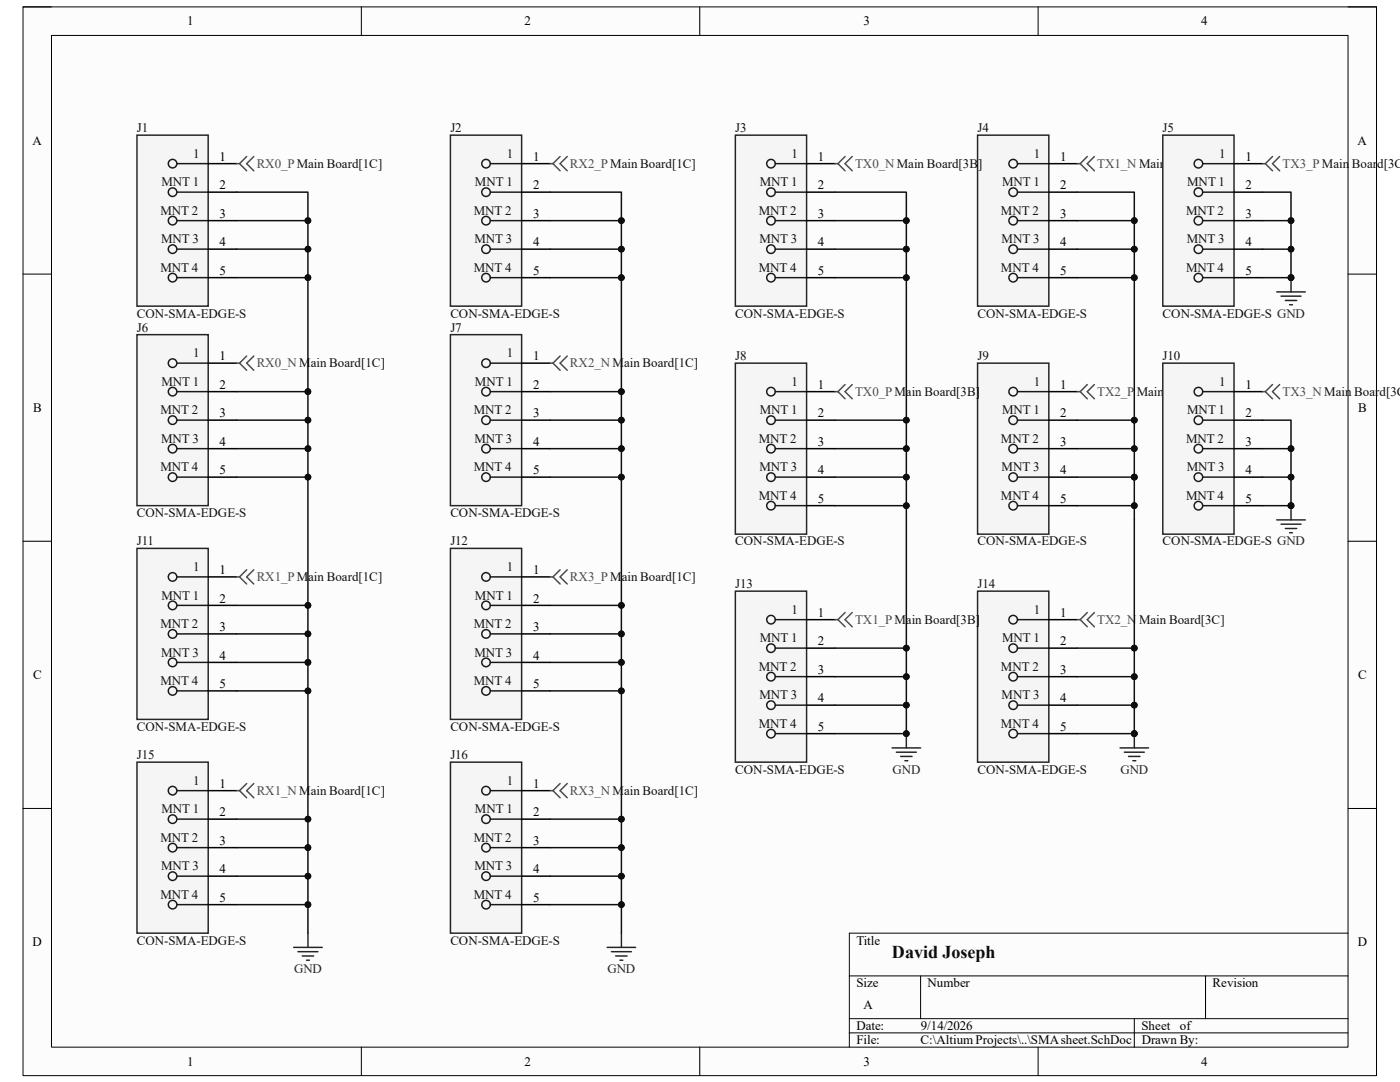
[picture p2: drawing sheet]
<svg xmlns="http://www.w3.org/2000/svg" width="279mm" height="216mm" viewBox="0 0 279 216" stroke-linecap="round" stroke-linejoin="round" font-family="sans-serif">
<path d="M4.6 1.4h270.1v213.2h-270.1z" fill-rule="evenodd" fill="#fcfcfc"/>
<path d="M4.6 1.4h270.1v213.2h-270.1z" fill="none" stroke="#000" stroke-width=".2"/>
<path d="M10.3 7.1h258.7v201.8h-258.7z" fill-rule="evenodd" fill="#fcfcfc"/>
<g fill="none" stroke="#000" stroke-width=".2">
<path d="M4.6 1.4h5.7M10.3 7.1h258.7v201.8h-258.7zM72.1 1.4v5.7M139.6 1.4v5.7M207.2 1.4v5.7M269 1.4h5.7v5.7M4.6 54.7h5.7M269 54.7h5.7M4.6 108h5.7M269 108h5.7M4.6 161.3h5.7M269 161.3h5.7"/>
<path d="M169.5 194.7h99.5M183.7 194.7v8.6M240.6 194.7v8.6M269 186.2h-99.5v22.7M72.1 208.9v5.7M139.6 208.9v5.7M169.5 203.3h99.5M169.5 206.1h99.5M207.2 208.9v5.7M226.4 203.3v5.6M274.7 208.9v5.7"/>
</g>
<path d="M27.3 27h14.2v34.1h-14.2z" fill-rule="evenodd" fill="#f5f5f5"/>
<path d="M27.3 27h14.2v34.1h-14.2z" fill="none" stroke="#262626" stroke-width=".3"/>
<g fill="none" stroke="#1c1c1c" stroke-width=".3">
<path d="M35.3 32.7h6.2M35.3 38.3h6.2M35.3 44h6.2M35.3 49.7h6.2M35.3 55.4h6.2"/>
<circle cx="34.4" cy="32.7" r=".85"/>
<circle cx="34.4" cy="38.3" r=".85"/>
<circle cx="34.4" cy="55.4" r=".85"/>
<circle cx="34.4" cy="44" r=".85"/>
<circle cx="34.4" cy="49.7" r=".85"/>
</g>
<path d="M41.5 32.7h5.7M41.5 38.3h5.7M41.5 44h5.7M41.5 49.7h5.7M41.5 55.4h5.7" fill="none" stroke="#000" stroke-width=".3"/>
<path d="M27.3 66.8h14.3v34.1h-14.3z" fill-rule="evenodd" fill="#f5f5f5"/>
<path d="M27.3 66.8h14.3v34.1h-14.3z" fill="none" stroke="#262626" stroke-width=".3"/>
<g fill="none" stroke="#1c1c1c" stroke-width=".3">
<path d="M35.3 72.5h6.2M35.3 78.1h6.2M35.3 83.8h6.2M35.3 89.5h6.3M35.3 95.2h6.3"/>
<circle cx="34.4" cy="78.1" r=".85"/>
<circle cx="34.4" cy="72.5" r=".85"/>
<circle cx="34.4" cy="83.8" r=".85"/>
<circle cx="34.4" cy="89.5" r=".85"/>
<circle cx="34.4" cy="95.2" r=".85"/>
</g>
<path d="M41.5 72.5h5.7M41.5 78.1h5.7M41.5 83.8h5.7M41.6 89.5h5.6M41.6 95.2h5.6" fill="none" stroke="#000" stroke-width=".3"/>
<path d="M27.3 109.4h14.3v34.1h-14.3z" fill-rule="evenodd" fill="#f5f5f5"/>
<path d="M27.3 109.4h14.3v34.1h-14.3z" fill="none" stroke="#262626" stroke-width=".3"/>
<g fill="none" stroke="#1c1c1c" stroke-width=".3">
<path d="M35.3 115.1h6.3M35.3 120.8h6.3M35.3 126.5h6.3M35.3 132.2h6.3M35.3 137.9h6.3"/>
<circle cx="34.4" cy="115.1" r=".85"/>
<circle cx="34.4" cy="137.9" r=".85"/>
<circle cx="34.4" cy="126.5" r=".85"/>
<circle cx="34.4" cy="120.8" r=".85"/>
<circle cx="34.4" cy="132.2" r=".85"/>
</g>
<path d="M41.6 115.1h5.6M41.6 120.8h5.6M41.6 126.5h5.6M41.6 132.2h5.6M41.6 137.9h5.6" fill="none" stroke="#000" stroke-width=".3"/>
<path d="M27.3 152.1h14.3v34.1h-14.3z" fill-rule="evenodd" fill="#f5f5f5"/>
<path d="M27.3 152.1h14.3v34.1h-14.3z" fill="none" stroke="#262626" stroke-width=".3"/>
<g fill="none" stroke="#1c1c1c" stroke-width=".3">
<path d="M35.3 157.8h6.3M35.3 163.4h6.3M35.3 169.1h6.3M35.3 174.8h6.3M35.3 180.5h6.3"/>
<circle cx="34.4" cy="157.8" r=".85"/>
<circle cx="34.4" cy="169.1" r=".85"/>
<circle cx="34.4" cy="163.5" r=".85"/>
<circle cx="34.4" cy="174.8" r=".85"/>
<circle cx="34.4" cy="180.5" r=".85"/>
</g>
<path d="M41.6 157.8h5.6M41.6 163.4h5.6M41.6 169.1h5.6M41.6 174.8h5.6M41.6 180.5h5.6" fill="none" stroke="#000" stroke-width=".3"/>
<path d="M89.9 27h14.2v34.1h-14.2z" fill-rule="evenodd" fill="#f5f5f5"/>
<path d="M89.9 27h14.2v34.1h-14.2z" fill="none" stroke="#262626" stroke-width=".3"/>
<g fill="none" stroke="#1c1c1c" stroke-width=".3">
<path d="M97.8 32.7h6.3M97.8 38.3h6.3M97.8 44h6.3M97.8 49.7h6.3M97.8 55.4h6.3"/>
<circle cx="97" cy="38.3" r=".85"/>
<circle cx="97" cy="32.7" r=".85"/>
<circle cx="97" cy="44" r=".85"/>
<circle cx="97" cy="55.4" r=".85"/>
<circle cx="97" cy="49.7" r=".85"/>
</g>
<path d="M104.1 32.7h5.7M104.1 38.3h5.7M104.1 44h5.7M104.1 49.7h5.7M104.1 55.4h5.7" fill="none" stroke="#000" stroke-width=".3"/>
<path d="M89.9 66.8h14.2v34.1h-14.2z" fill-rule="evenodd" fill="#f5f5f5"/>
<path d="M89.9 66.8h14.2v34.1h-14.2z" fill="none" stroke="#262626" stroke-width=".3"/>
<g fill="none" stroke="#1c1c1c" stroke-width=".3">
<path d="M97.8 72.5h6.3M97.8 78.1h6.3M97.8 83.8h6.3M97.8 89.5h6.3M97.8 95.2h6.3"/>
<circle cx="97" cy="78.1" r=".85"/>
<circle cx="97" cy="72.5" r=".85"/>
<circle cx="97" cy="89.5" r=".85"/>
<circle cx="97" cy="83.8" r=".85"/>
<circle cx="97" cy="95.2" r=".85"/>
</g>
<path d="M104.1 72.5h5.7M104.1 78.1h5.7M104.1 83.8h5.7M104.1 89.5h5.7M104.1 95.2h5.7" fill="none" stroke="#000" stroke-width=".3"/>
<path d="M89.9 109.4h14.2v34.1h-14.2z" fill-rule="evenodd" fill="#f5f5f5"/>
<path d="M89.9 109.4h14.2v34.1h-14.2z" fill="none" stroke="#262626" stroke-width=".3"/>
<g fill="none" stroke="#1c1c1c" stroke-width=".3">
<path d="M97.8 115.1h6.3M97.8 120.8h6.3M97.8 126.5h6.3M97.8 132.2h6.3M97.8 137.9h6.3"/>
<circle cx="97" cy="115.1" r=".85"/>
<circle cx="97" cy="120.8" r=".85"/>
<circle cx="97" cy="137.9" r=".85"/>
<circle cx="97" cy="126.5" r=".85"/>
<circle cx="97" cy="132.2" r=".85"/>
</g>
<path d="M104.1 115.1h5.7M104.1 120.8h5.7M104.1 126.5h5.7M104.1 132.2h5.7M104.1 137.9h5.7" fill="none" stroke="#000" stroke-width=".3"/>
<path d="M89.9 152.1h14.2v34.1h-14.2z" fill-rule="evenodd" fill="#f5f5f5"/>
<path d="M89.9 152.1h14.2v34.1h-14.2z" fill="none" stroke="#262626" stroke-width=".3"/>
<g fill="none" stroke="#1c1c1c" stroke-width=".3">
<path d="M97.8 157.8h6.3M97.8 163.4h6.3M97.8 169.1h6.3M97.9 174.8h6.2M97.9 180.5h6.2"/>
<circle cx="97" cy="157.8" r=".85"/>
<circle cx="97" cy="163.5" r=".85"/>
<circle cx="97" cy="169.1" r=".85"/>
<circle cx="97" cy="174.8" r=".85"/>
<circle cx="97" cy="180.5" r=".85"/>
</g>
<path d="M104.1 157.8h5.7M104.1 163.4h5.7M104.1 169.1h5.7M104.1 174.8h5.7M104.1 180.5h5.7" fill="none" stroke="#000" stroke-width=".3"/>
<path d="M146.8 27h14.2v34.1h-14.2z" fill-rule="evenodd" fill="#f5f5f5"/>
<path d="M146.8 27h14.2v34.1h-14.2z" fill="none" stroke="#262626" stroke-width=".3"/>
<g fill="none" stroke="#1c1c1c" stroke-width=".3">
<path d="M154.7 32.7h6.3M154.7 38.3h6.3M154.7 44h6.3M154.7 49.7h6.3M154.7 55.4h6.3"/>
<circle cx="153.9" cy="32.7" r=".85"/>
<circle cx="153.9" cy="38.3" r=".85"/>
<circle cx="153.9" cy="55.4" r=".85"/>
<circle cx="153.9" cy="44" r=".85"/>
<circle cx="153.9" cy="49.7" r=".85"/>
</g>
<path d="M161 32.7h5.7M161 38.3h5.7M161 44h5.7M161 49.7h5.7M161 55.4h5.7" fill="none" stroke="#000" stroke-width=".3"/>
<path d="M195.1 27h14.2v34.1h-14.2z" fill-rule="evenodd" fill="#f5f5f5"/>
<path d="M195.1 27h14.2v34.1h-14.2z" fill="none" stroke="#262626" stroke-width=".3"/>
<g fill="none" stroke="#1c1c1c" stroke-width=".3">
<path d="M203.1 32.7h6.2M203.1 38.3h6.2M203.1 44h6.2M203.1 49.7h6.2M203.1 55.4h6.2"/>
<circle cx="202.2" cy="38.3" r=".85"/>
<circle cx="202.2" cy="32.7" r=".85"/>
<circle cx="202.2" cy="44" r=".85"/>
<circle cx="202.2" cy="49.7" r=".85"/>
<circle cx="202.2" cy="55.4" r=".85"/>
</g>
<path d="M209.3 32.7h5.7M209.3 38.3h5.7M209.3 44h5.7M209.3 49.7h5.7M209.3 55.4h5.7" fill="none" stroke="#000" stroke-width=".3"/>
<path d="M146.8 72.5h14.2v34.1h-14.2z" fill-rule="evenodd" fill="#f5f5f5"/>
<path d="M146.8 72.5h14.2v34.1h-14.2z" fill="none" stroke="#262626" stroke-width=".3"/>
<g fill="none" stroke="#1c1c1c" stroke-width=".3">
<path d="M154.7 78.1h6.3M154.7 83.8h6.3M154.7 89.5h6.3M154.7 95.2h6.3M154.7 100.9h6.3"/>
<circle cx="153.9" cy="78.1" r=".85"/>
<circle cx="153.9" cy="83.8" r=".85"/>
<circle cx="153.9" cy="95.2" r=".85"/>
<circle cx="153.9" cy="89.5" r=".85"/>
<circle cx="153.9" cy="100.9" r=".85"/>
</g>
<path d="M161 78.1h5.7M161 83.8h5.7M161 89.5h5.7M161 95.2h5.7M161 100.9h5.7" fill="none" stroke="#000" stroke-width=".3"/>
<path d="M195.1 72.5h14.2v34.1h-14.2z" fill-rule="evenodd" fill="#f5f5f5"/>
<path d="M195.1 72.5h14.2v34.1h-14.2z" fill="none" stroke="#262626" stroke-width=".3"/>
<g fill="none" stroke="#1c1c1c" stroke-width=".3">
<path d="M203.1 78.1h6.2M203.1 83.8h6.2M203.1 89.5h6.2M203.1 95.2h6.2M203.1 100.9h6.2"/>
<circle cx="202.2" cy="78.1" r=".85"/>
<circle cx="202.2" cy="83.8" r=".85"/>
<circle cx="202.2" cy="89.5" r=".85"/>
<circle cx="202.2" cy="95.2" r=".85"/>
<circle cx="202.2" cy="100.9" r=".85"/>
</g>
<path d="M209.3 78.1h5.7M209.3 83.8h5.7M209.3 89.5h5.7M209.3 95.2h5.7M209.3 100.9h5.7" fill="none" stroke="#000" stroke-width=".3"/>
<path d="M146.8 118h14.2v34.1h-14.2z" fill-rule="evenodd" fill="#f5f5f5"/>
<path d="M146.8 118h14.2v34.1h-14.2z" fill="none" stroke="#262626" stroke-width=".3"/>
<g fill="none" stroke="#1c1c1c" stroke-width=".3">
<path d="M154.7 123.6h6.3M154.7 129.3h6.3M154.7 135h6.3M154.7 140.7h6.3M154.7 146.4h6.3"/>
<circle cx="153.9" cy="123.6" r=".85"/>
<circle cx="153.9" cy="135" r=".85"/>
<circle cx="153.9" cy="129.3" r=".85"/>
<circle cx="153.9" cy="140.7" r=".85"/>
<circle cx="153.9" cy="146.4" r=".85"/>
</g>
<path d="M161 123.6h5.7M161 129.3h5.7M161 135h5.7M161 140.7h5.7M161 146.4h5.7" fill="none" stroke="#000" stroke-width=".3"/>
<path d="M195.1 118h14.2v34.1h-14.2z" fill-rule="evenodd" fill="#f5f5f5"/>
<path d="M195.1 118h14.2v34.1h-14.2zM178 149.2h5.7M178.9 150.1h4M179.7 150.9h2.3M180.6 151.8h.6M180.9 146.4v2.8M58.6 189h5.7M59.5 189.9h3.9M60.3 190.8h2.3M61.2 191.6h.5M61.5 186.2v2.8" fill="none" stroke="#262626" stroke-width=".3"/>
<g fill="none" stroke="#1c1c1c" stroke-width=".3">
<path d="M203.1 123.6h6.2M203.1 129.3h6.2M203.1 135h6.2M203.1 140.7h6.2M203.1 146.4h6.2"/>
<circle cx="202.2" cy="123.6" r=".85"/>
<circle cx="202.2" cy="135" r=".85"/>
<circle cx="202.2" cy="129.3" r=".85"/>
<circle cx="202.2" cy="146.4" r=".85"/>
<circle cx="202.2" cy="140.7" r=".85"/>
</g>
<path d="M209.3 123.6h5.7M209.3 129.3h5.7M209.3 135h5.7M209.3 140.7h5.7M209.3 146.4h5.7" fill="none" stroke="#000" stroke-width=".3"/>
<g fill="none" stroke="#4c4c4c" stroke-width=".3">
<path d="M47.2 32.7h.6M47.8 32.7l1.4 1.4M49.2 31.2l-1.4 1.5M50.6 31.2l-1.4 1.5 1.4 1.4M109.8 32.7h.6M110.4 32.7l1.4 1.4M111.8 31.2l-1.4 1.5M113.2 31.2l-1.4 1.5 1.4 1.4M166.7 32.7h.5M167.2 32.7l1.5 1.4M168.7 31.2l-1.5 1.5M170.1 31.2l-1.4 1.5 1.4 1.4"/>
<path d="M215 32.7h.6M215.6 32.7l1.4 1.4M217 31.2l-1.4 1.5M218.4 31.2l-1.4 1.5 1.4 1.4M47.2 72.5h.6M47.8 72.5l1.4 1.4M49.2 71l-1.4 1.5M50.6 71l-1.4 1.5 1.4 1.4M109.8 72.5h.6M110.4 72.5l1.4 1.4M111.8 71l-1.4 1.5M113.2 71l-1.4 1.5 1.4 1.4"/>
<path d="M166.7 78.1h.5M167.2 78.1l1.5 1.5M168.7 76.7l-1.5 1.4M170.1 76.7l-1.4 1.4 1.4 1.5M215 78.1h.6M215.6 78.1l1.4 1.5M217 76.7l-1.4 1.4M218.4 76.7l-1.4 1.4 1.4 1.5M47.2 115.1h.6M47.8 115.1l1.4 1.4M49.2 113.7l-1.4 1.4M50.6 113.7l-1.4 1.4 1.4 1.4"/>
<path d="M109.8 115.1h.6M110.4 115.1l1.4 1.4M111.8 113.7l-1.4 1.4M113.2 113.7l-1.4 1.4 1.4 1.4M166.7 123.6h.5M167.2 123.6l1.5 1.5M168.7 122.2l-1.5 1.4M170.1 122.2l-1.4 1.4 1.4 1.5M215 123.6h.6M215.6 123.6l1.4 1.5M217 122.2l-1.4 1.4M218.4 122.2l-1.4 1.4 1.4 1.5"/>
<path d="M47.2 157.8h.6M47.8 157.8l1.4 1.4M49.2 156.3l-1.4 1.5M50.6 156.3l-1.4 1.5 1.4 1.4M109.8 157.8h.6M110.4 157.8l1.4 1.4M111.8 156.3l-1.4 1.5M113.2 156.3l-1.4 1.5 1.4 1.4"/>
</g>
<circle cx="180.9" cy="146.4" r=".57" fill="#0e0e0e"/>
<circle cx="180.9" cy="146.4" r=".57" fill="none" stroke="#0e0e0e" stroke-width=".2"/>
<path d="M121.2 189h5.7M122 189.9h4M122.9 190.8h2.2M123.7 191.6h.6M124 186.2v2.8" fill="none" stroke="#262626" stroke-width=".3"/>
<path d="M47.2 163.4h14.3v5.7h-14.3" fill="none" stroke="#0e0e0e" stroke-width=".3"/>
<circle cx="61.5" cy="163.4" r=".57" fill="#0e0e0e"/>
<circle cx="61.5" cy="163.4" r=".57" fill="none" stroke="#0e0e0e" stroke-width=".2"/>
<circle cx="61.5" cy="169.1" r=".57" fill="#0e0e0e"/>
<circle cx="61.5" cy="169.1" r=".57" fill="none" stroke="#0e0e0e" stroke-width=".2"/>
<path d="M61.5 169.1v5.7h-14.3" fill="none" stroke="#0e0e0e" stroke-width=".3"/>
<circle cx="61.5" cy="169.1" r=".57" fill="#0e0e0e"/>
<circle cx="61.5" cy="169.1" r=".57" fill="none" stroke="#0e0e0e" stroke-width=".2"/>
<circle cx="61.5" cy="174.8" r=".57" fill="#0e0e0e"/>
<circle cx="61.5" cy="174.8" r=".57" fill="none" stroke="#0e0e0e" stroke-width=".2"/>
<path d="M61.5 174.8v5.7h-14.3" fill="none" stroke="#0e0e0e" stroke-width=".3"/>
<circle cx="61.5" cy="180.5" r=".57" fill="#0e0e0e"/>
<circle cx="61.5" cy="180.5" r=".57" fill="none" stroke="#0e0e0e" stroke-width=".2"/>
<circle cx="61.5" cy="174.8" r=".57" fill="#0e0e0e"/>
<circle cx="61.5" cy="174.8" r=".57" fill="none" stroke="#0e0e0e" stroke-width=".2"/>
<path d="M61.5 180.5v5.7" fill="none" stroke="#0e0e0e" stroke-width=".3"/>
<circle cx="61.5" cy="180.5" r=".57" fill="#0e0e0e"/>
<circle cx="61.5" cy="180.5" r=".57" fill="none" stroke="#0e0e0e" stroke-width=".2"/>
<path d="M47.2 137.9h14.3v25.5" fill="none" stroke="#0e0e0e" stroke-width=".3"/>
<circle cx="61.5" cy="137.9" r=".57" fill="#0e0e0e"/>
<circle cx="61.5" cy="137.9" r=".57" fill="none" stroke="#0e0e0e" stroke-width=".2"/>
<circle cx="61.5" cy="163.4" r=".57" fill="#0e0e0e"/>
<circle cx="61.5" cy="163.4" r=".57" fill="none" stroke="#0e0e0e" stroke-width=".2"/>
<path d="M47.2 132.2h14.3v5.7" fill="none" stroke="#0e0e0e" stroke-width=".3"/>
<circle cx="61.5" cy="137.9" r=".57" fill="#0e0e0e"/>
<circle cx="61.5" cy="137.9" r=".57" fill="none" stroke="#0e0e0e" stroke-width=".2"/>
<circle cx="61.5" cy="132.2" r=".57" fill="#0e0e0e"/>
<circle cx="61.5" cy="132.2" r=".57" fill="none" stroke="#0e0e0e" stroke-width=".2"/>
<path d="M47.2 126.5h14.3" fill="none" stroke="#0e0e0e" stroke-width=".3"/>
<circle cx="61.5" cy="126.5" r=".57" fill="#0e0e0e"/>
<circle cx="61.5" cy="126.5" r=".57" fill="none" stroke="#0e0e0e" stroke-width=".2"/>
<path d="M47.2 120.8h14.3v11.4" fill="none" stroke="#0e0e0e" stroke-width=".3"/>
<circle cx="61.5" cy="120.8" r=".57" fill="#0e0e0e"/>
<circle cx="61.5" cy="120.8" r=".57" fill="none" stroke="#0e0e0e" stroke-width=".2"/>
<circle cx="61.5" cy="126.5" r=".57" fill="#0e0e0e"/>
<circle cx="61.5" cy="126.5" r=".57" fill="none" stroke="#0e0e0e" stroke-width=".2"/>
<circle cx="61.5" cy="132.2" r=".57" fill="#0e0e0e"/>
<circle cx="61.5" cy="132.2" r=".57" fill="none" stroke="#0e0e0e" stroke-width=".2"/>
<path d="M47.2 95.2h14.3" fill="none" stroke="#0e0e0e" stroke-width=".3"/>
<circle cx="61.5" cy="95.2" r=".57" fill="#0e0e0e"/>
<circle cx="61.5" cy="95.2" r=".57" fill="none" stroke="#0e0e0e" stroke-width=".2"/>
<path d="M47.2 89.5h14.3v31.3" fill="none" stroke="#0e0e0e" stroke-width=".3"/>
<circle cx="61.5" cy="120.8" r=".57" fill="#0e0e0e"/>
<circle cx="61.5" cy="120.8" r=".57" fill="none" stroke="#0e0e0e" stroke-width=".2"/>
<circle cx="61.5" cy="95.2" r=".57" fill="#0e0e0e"/>
<circle cx="61.5" cy="95.2" r=".57" fill="none" stroke="#0e0e0e" stroke-width=".2"/>
<circle cx="61.5" cy="89.5" r=".57" fill="#0e0e0e"/>
<circle cx="61.5" cy="89.5" r=".57" fill="none" stroke="#0e0e0e" stroke-width=".2"/>
<path d="M47.2 83.8h14.3v5.7" fill="none" stroke="#0e0e0e" stroke-width=".3"/>
<circle cx="61.4" cy="83.8" r=".57" fill="#0e0e0e"/>
<circle cx="61.4" cy="83.8" r=".57" fill="none" stroke="#0e0e0e" stroke-width=".2"/>
<circle cx="61.5" cy="89.5" r=".57" fill="#0e0e0e"/>
<circle cx="61.5" cy="89.5" r=".57" fill="none" stroke="#0e0e0e" stroke-width=".2"/>
<path d="M47.2 78.1h14.3v5.7" fill="none" stroke="#0e0e0e" stroke-width=".3"/>
<circle cx="61.4" cy="78.1" r=".57" fill="#0e0e0e"/>
<circle cx="61.4" cy="78.1" r=".57" fill="none" stroke="#0e0e0e" stroke-width=".2"/>
<circle cx="61.4" cy="83.8" r=".57" fill="#0e0e0e"/>
<circle cx="61.4" cy="83.8" r=".57" fill="none" stroke="#0e0e0e" stroke-width=".2"/>
<path d="M47.2 55.4h14.3v22.7" fill="none" stroke="#0e0e0e" stroke-width=".3"/>
<circle cx="61.4" cy="55.4" r=".57" fill="#0e0e0e"/>
<circle cx="61.4" cy="55.4" r=".57" fill="none" stroke="#0e0e0e" stroke-width=".2"/>
<circle cx="61.4" cy="78.1" r=".57" fill="#0e0e0e"/>
<circle cx="61.4" cy="78.1" r=".57" fill="none" stroke="#0e0e0e" stroke-width=".2"/>
<path d="M47.2 49.7h14.3v5.7" fill="none" stroke="#0e0e0e" stroke-width=".3"/>
<circle cx="61.4" cy="49.7" r=".57" fill="#0e0e0e"/>
<circle cx="61.4" cy="49.7" r=".57" fill="none" stroke="#0e0e0e" stroke-width=".2"/>
<circle cx="61.4" cy="55.4" r=".57" fill="#0e0e0e"/>
<circle cx="61.4" cy="55.4" r=".57" fill="none" stroke="#0e0e0e" stroke-width=".2"/>
<path d="M47.2 44h14.3v5.7" fill="none" stroke="#0e0e0e" stroke-width=".3"/>
<circle cx="61.4" cy="49.7" r=".57" fill="#0e0e0e"/>
<circle cx="61.4" cy="49.7" r=".57" fill="none" stroke="#0e0e0e" stroke-width=".2"/>
<circle cx="61.4" cy="44" r=".57" fill="#0e0e0e"/>
<circle cx="61.4" cy="44" r=".57" fill="none" stroke="#0e0e0e" stroke-width=".2"/>
<path d="M47.2 38.3h14.3v5.7" fill="none" stroke="#0e0e0e" stroke-width=".3"/>
<circle cx="61.4" cy="44" r=".57" fill="#0e0e0e"/>
<circle cx="61.4" cy="44" r=".57" fill="none" stroke="#0e0e0e" stroke-width=".2"/>
<path d="M109.8 132.2h14.2v5.7" fill="none" stroke="#0e0e0e" stroke-width=".3"/>
<circle cx="124" cy="132.2" r=".57" fill="#0e0e0e"/>
<circle cx="124" cy="132.2" r=".57" fill="none" stroke="#0e0e0e" stroke-width=".2"/>
<circle cx="124" cy="137.9" r=".57" fill="#0e0e0e"/>
<circle cx="124" cy="137.9" r=".57" fill="none" stroke="#0e0e0e" stroke-width=".2"/>
<path d="M109.8 126.5h14.2v5.7" fill="none" stroke="#0e0e0e" stroke-width=".3"/>
<circle cx="124" cy="126.5" r=".57" fill="#0e0e0e"/>
<circle cx="124" cy="126.5" r=".57" fill="none" stroke="#0e0e0e" stroke-width=".2"/>
<circle cx="124" cy="132.2" r=".57" fill="#0e0e0e"/>
<circle cx="124" cy="132.2" r=".57" fill="none" stroke="#0e0e0e" stroke-width=".2"/>
<path d="M109.8 120.8h14.2v5.7" fill="none" stroke="#0e0e0e" stroke-width=".3"/>
<circle cx="124" cy="120.8" r=".57" fill="#0e0e0e"/>
<circle cx="124" cy="120.8" r=".57" fill="none" stroke="#0e0e0e" stroke-width=".2"/>
<circle cx="124" cy="126.5" r=".57" fill="#0e0e0e"/>
<circle cx="124" cy="126.5" r=".57" fill="none" stroke="#0e0e0e" stroke-width=".2"/>
<path d="M109.8 95.2h14.2v25.6" fill="none" stroke="#0e0e0e" stroke-width=".3"/>
<circle cx="124" cy="95.2" r=".57" fill="#0e0e0e"/>
<circle cx="124" cy="95.2" r=".57" fill="none" stroke="#0e0e0e" stroke-width=".2"/>
<circle cx="124" cy="120.8" r=".57" fill="#0e0e0e"/>
<circle cx="124" cy="120.8" r=".57" fill="none" stroke="#0e0e0e" stroke-width=".2"/>
<path d="M109.8 89.5h14.2v5.7" fill="none" stroke="#0e0e0e" stroke-width=".3"/>
<circle cx="124" cy="89.5" r=".57" fill="#0e0e0e"/>
<circle cx="124" cy="89.5" r=".57" fill="none" stroke="#0e0e0e" stroke-width=".2"/>
<circle cx="124" cy="95.2" r=".57" fill="#0e0e0e"/>
<circle cx="124" cy="95.2" r=".57" fill="none" stroke="#0e0e0e" stroke-width=".2"/>
<path d="M109.8 83.8h14.2v5.7" fill="none" stroke="#0e0e0e" stroke-width=".3"/>
<circle cx="124" cy="89.5" r=".57" fill="#0e0e0e"/>
<circle cx="124" cy="89.5" r=".57" fill="none" stroke="#0e0e0e" stroke-width=".2"/>
<circle cx="124" cy="83.8" r=".57" fill="#0e0e0e"/>
<circle cx="124" cy="83.8" r=".57" fill="none" stroke="#0e0e0e" stroke-width=".2"/>
<path d="M109.8 78.1h14.2v5.7" fill="none" stroke="#0e0e0e" stroke-width=".3"/>
<circle cx="124" cy="83.8" r=".57" fill="#0e0e0e"/>
<circle cx="124" cy="83.8" r=".57" fill="none" stroke="#0e0e0e" stroke-width=".2"/>
<circle cx="124" cy="78.1" r=".57" fill="#0e0e0e"/>
<circle cx="124" cy="78.1" r=".57" fill="none" stroke="#0e0e0e" stroke-width=".2"/>
<path d="M109.8 55.4h14.2v22.7" fill="none" stroke="#0e0e0e" stroke-width=".3"/>
<circle cx="124" cy="55.4" r=".57" fill="#0e0e0e"/>
<circle cx="124" cy="55.4" r=".57" fill="none" stroke="#0e0e0e" stroke-width=".2"/>
<circle cx="124" cy="78.1" r=".57" fill="#0e0e0e"/>
<circle cx="124" cy="78.1" r=".57" fill="none" stroke="#0e0e0e" stroke-width=".2"/>
<path d="M109.8 49.7h14.2v5.7" fill="none" stroke="#0e0e0e" stroke-width=".3"/>
<circle cx="124" cy="55.4" r=".57" fill="#0e0e0e"/>
<circle cx="124" cy="55.4" r=".57" fill="none" stroke="#0e0e0e" stroke-width=".2"/>
<circle cx="124" cy="49.7" r=".57" fill="#0e0e0e"/>
<circle cx="124" cy="49.7" r=".57" fill="none" stroke="#0e0e0e" stroke-width=".2"/>
<path d="M109.8 44h14.2v5.7" fill="none" stroke="#0e0e0e" stroke-width=".3"/>
<circle cx="124" cy="49.7" r=".57" fill="#0e0e0e"/>
<circle cx="124" cy="49.7" r=".57" fill="none" stroke="#0e0e0e" stroke-width=".2"/>
<circle cx="124" cy="44" r=".57" fill="#0e0e0e"/>
<circle cx="124" cy="44" r=".57" fill="none" stroke="#0e0e0e" stroke-width=".2"/>
<path d="M109.8 38.3h14.2v5.7" fill="none" stroke="#0e0e0e" stroke-width=".3"/>
<circle cx="124" cy="44" r=".57" fill="#0e0e0e"/>
<circle cx="124" cy="44" r=".57" fill="none" stroke="#0e0e0e" stroke-width=".2"/>
<path d="M166.7 38.3h14.2v108.1h-14.2" fill="none" stroke="#0e0e0e" stroke-width=".3"/>
<circle cx="180.9" cy="146.4" r=".57" fill="#0e0e0e"/>
<circle cx="180.9" cy="146.4" r=".57" fill="none" stroke="#0e0e0e" stroke-width=".2"/>
<circle cx="180.9" cy="140.7" r=".57" fill="#0e0e0e"/>
<circle cx="180.9" cy="140.7" r=".57" fill="none" stroke="#0e0e0e" stroke-width=".2"/>
<circle cx="180.9" cy="135" r=".57" fill="#0e0e0e"/>
<circle cx="180.9" cy="135" r=".57" fill="none" stroke="#0e0e0e" stroke-width=".2"/>
<circle cx="180.9" cy="129.3" r=".57" fill="#0e0e0e"/>
<circle cx="180.9" cy="129.3" r=".57" fill="none" stroke="#0e0e0e" stroke-width=".2"/>
<circle cx="180.9" cy="100.9" r=".57" fill="#0e0e0e"/>
<circle cx="180.9" cy="100.9" r=".57" fill="none" stroke="#0e0e0e" stroke-width=".2"/>
<circle cx="180.9" cy="95.2" r=".57" fill="#0e0e0e"/>
<circle cx="180.9" cy="95.2" r=".57" fill="none" stroke="#0e0e0e" stroke-width=".2"/>
<circle cx="180.9" cy="89.5" r=".57" fill="#0e0e0e"/>
<circle cx="180.9" cy="89.5" r=".57" fill="none" stroke="#0e0e0e" stroke-width=".2"/>
<circle cx="180.9" cy="83.8" r=".57" fill="#0e0e0e"/>
<circle cx="180.9" cy="83.8" r=".57" fill="none" stroke="#0e0e0e" stroke-width=".2"/>
<circle cx="180.9" cy="55.4" r=".57" fill="#0e0e0e"/>
<circle cx="180.9" cy="55.4" r=".57" fill="none" stroke="#0e0e0e" stroke-width=".2"/>
<circle cx="180.9" cy="49.7" r=".57" fill="#0e0e0e"/>
<circle cx="180.9" cy="49.7" r=".57" fill="none" stroke="#0e0e0e" stroke-width=".2"/>
<circle cx="180.9" cy="44" r=".57" fill="#0e0e0e"/>
<circle cx="180.9" cy="44" r=".57" fill="none" stroke="#0e0e0e" stroke-width=".2"/>
<path d="M166.7 44h14.2" fill="none" stroke="#0e0e0e" stroke-width=".3"/>
<circle cx="180.9" cy="44" r=".57" fill="#0e0e0e"/>
<circle cx="180.9" cy="44" r=".57" fill="none" stroke="#0e0e0e" stroke-width=".2"/>
<path d="M166.7 49.7h14.2" fill="none" stroke="#0e0e0e" stroke-width=".3"/>
<circle cx="180.9" cy="49.7" r=".57" fill="#0e0e0e"/>
<circle cx="180.9" cy="49.7" r=".57" fill="none" stroke="#0e0e0e" stroke-width=".2"/>
<path d="M166.7 55.4h14.2" fill="none" stroke="#0e0e0e" stroke-width=".3"/>
<circle cx="180.9" cy="55.4" r=".57" fill="#0e0e0e"/>
<circle cx="180.9" cy="55.4" r=".57" fill="none" stroke="#0e0e0e" stroke-width=".2"/>
<path d="M166.7 83.8h14.2" fill="none" stroke="#0e0e0e" stroke-width=".3"/>
<circle cx="180.9" cy="83.8" r=".57" fill="#0e0e0e"/>
<circle cx="180.9" cy="83.8" r=".57" fill="none" stroke="#0e0e0e" stroke-width=".2"/>
<path d="M166.7 89.5h14.2" fill="none" stroke="#0e0e0e" stroke-width=".3"/>
<circle cx="180.9" cy="89.5" r=".57" fill="#0e0e0e"/>
<circle cx="180.9" cy="89.5" r=".57" fill="none" stroke="#0e0e0e" stroke-width=".2"/>
<path d="M166.7 95.2h14.2" fill="none" stroke="#0e0e0e" stroke-width=".3"/>
<circle cx="180.9" cy="95.2" r=".57" fill="#0e0e0e"/>
<circle cx="180.9" cy="95.2" r=".57" fill="none" stroke="#0e0e0e" stroke-width=".2"/>
<path d="M166.7 100.9h14.2" fill="none" stroke="#0e0e0e" stroke-width=".3"/>
<circle cx="180.9" cy="100.9" r=".57" fill="#0e0e0e"/>
<circle cx="180.9" cy="100.9" r=".57" fill="none" stroke="#0e0e0e" stroke-width=".2"/>
<path d="M166.7 129.3h14.2" fill="none" stroke="#0e0e0e" stroke-width=".3"/>
<circle cx="180.9" cy="129.3" r=".57" fill="#0e0e0e"/>
<circle cx="180.9" cy="129.3" r=".57" fill="none" stroke="#0e0e0e" stroke-width=".2"/>
<path d="M166.7 135h14.2" fill="none" stroke="#0e0e0e" stroke-width=".3"/>
<circle cx="180.9" cy="135" r=".57" fill="#0e0e0e"/>
<circle cx="180.9" cy="135" r=".57" fill="none" stroke="#0e0e0e" stroke-width=".2"/>
<path d="M166.7 140.7h14.2" fill="none" stroke="#0e0e0e" stroke-width=".3"/>
<circle cx="180.9" cy="140.7" r=".57" fill="#0e0e0e"/>
<circle cx="180.9" cy="140.7" r=".57" fill="none" stroke="#0e0e0e" stroke-width=".2"/>
<path d="M109.8 180.5h14.2" fill="none" stroke="#0e0e0e" stroke-width=".3"/>
<circle cx="124" cy="180.5" r=".57" fill="#0e0e0e"/>
<circle cx="124" cy="180.5" r=".57" fill="none" stroke="#0e0e0e" stroke-width=".2"/>
<path d="M109.8 174.8h14.2" fill="none" stroke="#0e0e0e" stroke-width=".3"/>
<circle cx="124" cy="174.8" r=".57" fill="#0e0e0e"/>
<circle cx="124" cy="174.8" r=".57" fill="none" stroke="#0e0e0e" stroke-width=".2"/>
<path d="M109.8 169.1h14.2" fill="none" stroke="#0e0e0e" stroke-width=".3"/>
<circle cx="124" cy="169.1" r=".57" fill="#0e0e0e"/>
<circle cx="124" cy="169.1" r=".57" fill="none" stroke="#0e0e0e" stroke-width=".2"/>
<path d="M109.8 163.4h14.2" fill="none" stroke="#0e0e0e" stroke-width=".3"/>
<circle cx="124" cy="163.4" r=".57" fill="#0e0e0e"/>
<circle cx="124" cy="163.4" r=".57" fill="none" stroke="#0e0e0e" stroke-width=".2"/>
<path d="M109.8 137.9h14.2v48.3" fill="none" stroke="#0e0e0e" stroke-width=".3"/>
<circle cx="124" cy="137.9" r=".57" fill="#0e0e0e"/>
<circle cx="124" cy="137.9" r=".57" fill="none" stroke="#0e0e0e" stroke-width=".2"/>
<circle cx="124" cy="163.4" r=".57" fill="#0e0e0e"/>
<circle cx="124" cy="163.4" r=".57" fill="none" stroke="#0e0e0e" stroke-width=".2"/>
<circle cx="124" cy="169.1" r=".57" fill="#0e0e0e"/>
<circle cx="124" cy="169.1" r=".57" fill="none" stroke="#0e0e0e" stroke-width=".2"/>
<circle cx="124" cy="174.8" r=".57" fill="#0e0e0e"/>
<circle cx="124" cy="174.8" r=".57" fill="none" stroke="#0e0e0e" stroke-width=".2"/>
<circle cx="124" cy="180.5" r=".57" fill="#0e0e0e"/>
<circle cx="124" cy="180.5" r=".57" fill="none" stroke="#0e0e0e" stroke-width=".2"/>
<path d="M232.1 27h14.2v34.1h-14.2z" fill-rule="evenodd" fill="#f5f5f5"/>
<path d="M232.1 27h14.2v34.1h-14.2z" fill="none" stroke="#262626" stroke-width=".3"/>
<g fill="none" stroke="#1c1c1c" stroke-width=".3">
<path d="M240 32.7h6.3M240 38.3h6.3M240 44h6.3M240 49.7h6.3M240 55.4h6.3"/>
<circle cx="239.2" cy="38.3" r=".85"/>
<circle cx="239.2" cy="32.7" r=".85"/>
<circle cx="239.2" cy="49.7" r=".85"/>
<circle cx="239.2" cy="44" r=".85"/>
<circle cx="239.2" cy="55.4" r=".85"/>
</g>
<path d="M246.3 32.7h5.7M246.3 38.3h5.7M246.3 44h5.7M246.3 49.7h5.7M246.3 55.4h5.7" fill="none" stroke="#000" stroke-width=".3"/>
<path d="M232.1 72.5h14.2v34.1h-14.2z" fill-rule="evenodd" fill="#f5f5f5"/>
<path d="M254.8 58.3h5.7M255.7 59.1h3.9M256.5 60h2.3M257.7 55.4v2.9M232.1 72.5h14.2v34.1h-14.2zM257.4 60.8h.5" fill="none" stroke="#262626" stroke-width=".3"/>
<g fill="none" stroke="#1c1c1c" stroke-width=".3">
<path d="M240 78.1h6.3M240 83.8h6.3M240 89.5h6.3M240 95.2h6.3M240 100.9h6.3"/>
<circle cx="239.2" cy="78.1" r=".85"/>
<circle cx="239.2" cy="95.2" r=".85"/>
<circle cx="239.2" cy="83.8" r=".85"/>
<circle cx="239.2" cy="89.5" r=".85"/>
<circle cx="239.2" cy="100.9" r=".85"/>
</g>
<path d="M246.3 78.1h5.7M246.3 83.8h5.7M246.3 89.5h5.7M246.3 95.2h5.7M246.3 100.9h5.7" fill="none" stroke="#000" stroke-width=".3"/>
<path d="M252 32.7h.5M252.5 32.7l1.5 1.4M254 31.2l-1.5 1.5M255.4 31.2l-1.4 1.5 1.4 1.4M252 78.1h.5M252.5 78.1l1.5 1.5M254 76.7l-1.5 1.4M255.4 76.7l-1.4 1.4 1.4 1.5" fill="none" stroke="#4c4c4c" stroke-width=".3"/>
<circle cx="257.6" cy="55.4" r=".57" fill="#0e0e0e"/>
<circle cx="257.6" cy="55.4" r=".57" fill="none" stroke="#0e0e0e" stroke-width=".2"/>
<path d="M254.8 103.7h5.7M255.7 104.6h3.9M256.5 105.5h2.3M257.4 106.3h.5M257.7 100.9v2.8" fill="none" stroke="#262626" stroke-width=".3"/>
<circle cx="257.6" cy="100.9" r=".57" fill="#0e0e0e"/>
<circle cx="257.6" cy="100.9" r=".57" fill="none" stroke="#0e0e0e" stroke-width=".2"/>
<path d="M252 38.3h5.7v17.1" fill="none" stroke="#0e0e0e" stroke-width=".3"/>
<circle cx="257.6" cy="44" r=".57" fill="#0e0e0e"/>
<circle cx="257.6" cy="44" r=".57" fill="none" stroke="#0e0e0e" stroke-width=".2"/>
<circle cx="257.6" cy="49.7" r=".57" fill="#0e0e0e"/>
<circle cx="257.6" cy="49.7" r=".57" fill="none" stroke="#0e0e0e" stroke-width=".2"/>
<circle cx="257.6" cy="55.4" r=".57" fill="#0e0e0e"/>
<circle cx="257.6" cy="55.4" r=".57" fill="none" stroke="#0e0e0e" stroke-width=".2"/>
<path d="M252 44h5.7" fill="none" stroke="#0e0e0e" stroke-width=".3"/>
<circle cx="257.6" cy="44" r=".57" fill="#0e0e0e"/>
<circle cx="257.6" cy="44" r=".57" fill="none" stroke="#0e0e0e" stroke-width=".2"/>
<path d="M252 49.7h5.7" fill="none" stroke="#0e0e0e" stroke-width=".3"/>
<circle cx="257.6" cy="49.7" r=".57" fill="#0e0e0e"/>
<circle cx="257.6" cy="49.7" r=".57" fill="none" stroke="#0e0e0e" stroke-width=".2"/>
<path d="M252 55.4h5.7" fill="none" stroke="#0e0e0e" stroke-width=".3"/>
<circle cx="257.6" cy="55.4" r=".57" fill="#0e0e0e"/>
<circle cx="257.6" cy="55.4" r=".57" fill="none" stroke="#0e0e0e" stroke-width=".2"/>
<path d="M252 83.8h5.7v17.1" fill="none" stroke="#0e0e0e" stroke-width=".3"/>
<circle cx="257.6" cy="89.5" r=".57" fill="#0e0e0e"/>
<circle cx="257.6" cy="89.5" r=".57" fill="none" stroke="#0e0e0e" stroke-width=".2"/>
<circle cx="257.6" cy="95.2" r=".57" fill="#0e0e0e"/>
<circle cx="257.6" cy="95.2" r=".57" fill="none" stroke="#0e0e0e" stroke-width=".2"/>
<circle cx="257.6" cy="100.9" r=".57" fill="#0e0e0e"/>
<circle cx="257.6" cy="100.9" r=".57" fill="none" stroke="#0e0e0e" stroke-width=".2"/>
<path d="M252 100.9h5.7" fill="none" stroke="#0e0e0e" stroke-width=".3"/>
<circle cx="257.6" cy="100.9" r=".57" fill="#0e0e0e"/>
<circle cx="257.6" cy="100.9" r=".57" fill="none" stroke="#0e0e0e" stroke-width=".2"/>
<path d="M252 95.2h5.7" fill="none" stroke="#0e0e0e" stroke-width=".3"/>
<circle cx="257.6" cy="95.2" r=".57" fill="#0e0e0e"/>
<circle cx="257.6" cy="95.2" r=".57" fill="none" stroke="#0e0e0e" stroke-width=".2"/>
<path d="M252 89.5h5.7" fill="none" stroke="#0e0e0e" stroke-width=".3"/>
<circle cx="257.6" cy="89.5" r=".57" fill="#0e0e0e"/>
<circle cx="257.6" cy="89.5" r=".57" fill="none" stroke="#0e0e0e" stroke-width=".2"/>
<path d="M223.5 149.2h5.7M224.4 150.1h4M225.2 150.9h2.3M226.1 151.8h.6M226.4 146.4v2.8" fill="none" stroke="#262626" stroke-width=".3"/>
<circle cx="226.4" cy="146.4" r=".57" fill="#0e0e0e"/>
<circle cx="226.4" cy="146.4" r=".57" fill="none" stroke="#0e0e0e" stroke-width=".2"/>
<path d="M215 146.4h11.4" fill="none" stroke="#0e0e0e" stroke-width=".3"/>
<circle cx="226.4" cy="146.4" r=".57" fill="#0e0e0e"/>
<circle cx="226.4" cy="146.4" r=".57" fill="none" stroke="#0e0e0e" stroke-width=".2"/>
<path d="M215 44h11.4" fill="none" stroke="#0e0e0e" stroke-width=".3"/>
<circle cx="226.4" cy="44" r=".57" fill="#0e0e0e"/>
<circle cx="226.4" cy="44" r=".57" fill="none" stroke="#0e0e0e" stroke-width=".2"/>
<path d="M215 49.7h11.4" fill="none" stroke="#0e0e0e" stroke-width=".3"/>
<circle cx="226.4" cy="49.7" r=".57" fill="#0e0e0e"/>
<circle cx="226.4" cy="49.7" r=".57" fill="none" stroke="#0e0e0e" stroke-width=".2"/>
<path d="M215 55.4h11.4" fill="none" stroke="#0e0e0e" stroke-width=".3"/>
<circle cx="226.4" cy="55.4" r=".57" fill="#0e0e0e"/>
<circle cx="226.4" cy="55.4" r=".57" fill="none" stroke="#0e0e0e" stroke-width=".2"/>
<path d="M215 83.8h11.4" fill="none" stroke="#0e0e0e" stroke-width=".3"/>
<circle cx="226.4" cy="83.8" r=".57" fill="#0e0e0e"/>
<circle cx="226.4" cy="83.8" r=".57" fill="none" stroke="#0e0e0e" stroke-width=".2"/>
<path d="M215 89.5h11.4" fill="none" stroke="#0e0e0e" stroke-width=".3"/>
<circle cx="226.4" cy="89.5" r=".57" fill="#0e0e0e"/>
<circle cx="226.4" cy="89.5" r=".57" fill="none" stroke="#0e0e0e" stroke-width=".2"/>
<path d="M215 95.2h11.4" fill="none" stroke="#0e0e0e" stroke-width=".3"/>
<circle cx="226.4" cy="95.2" r=".57" fill="#0e0e0e"/>
<circle cx="226.4" cy="95.2" r=".57" fill="none" stroke="#0e0e0e" stroke-width=".2"/>
<path d="M215 38.3h11.4v56.9" fill="none" stroke="#0e0e0e" stroke-width=".3"/>
<circle cx="226.4" cy="95.2" r=".57" fill="#0e0e0e"/>
<circle cx="226.4" cy="95.2" r=".57" fill="none" stroke="#0e0e0e" stroke-width=".2"/>
<circle cx="226.4" cy="89.5" r=".57" fill="#0e0e0e"/>
<circle cx="226.4" cy="89.5" r=".57" fill="none" stroke="#0e0e0e" stroke-width=".2"/>
<circle cx="226.4" cy="83.8" r=".57" fill="#0e0e0e"/>
<circle cx="226.4" cy="83.8" r=".57" fill="none" stroke="#0e0e0e" stroke-width=".2"/>
<circle cx="226.4" cy="55.4" r=".57" fill="#0e0e0e"/>
<circle cx="226.4" cy="55.4" r=".57" fill="none" stroke="#0e0e0e" stroke-width=".2"/>
<circle cx="226.4" cy="49.7" r=".57" fill="#0e0e0e"/>
<circle cx="226.4" cy="49.7" r=".57" fill="none" stroke="#0e0e0e" stroke-width=".2"/>
<circle cx="226.4" cy="44" r=".57" fill="#0e0e0e"/>
<circle cx="226.4" cy="44" r=".57" fill="none" stroke="#0e0e0e" stroke-width=".2"/>
<path d="M226.4 103.7v42.7" fill="none" stroke="#0e0e0e" stroke-width=".3"/>
<circle cx="226.4" cy="146.4" r=".57" fill="#0e0e0e"/>
<circle cx="226.4" cy="146.4" r=".57" fill="none" stroke="#0e0e0e" stroke-width=".2"/>
<circle cx="226.4" cy="140.7" r=".57" fill="#0e0e0e"/>
<circle cx="226.4" cy="140.7" r=".57" fill="none" stroke="#0e0e0e" stroke-width=".2"/>
<circle cx="226.4" cy="135" r=".57" fill="#0e0e0e"/>
<circle cx="226.4" cy="135" r=".57" fill="none" stroke="#0e0e0e" stroke-width=".2"/>
<circle cx="226.4" cy="129.3" r=".57" fill="#0e0e0e"/>
<circle cx="226.4" cy="129.3" r=".57" fill="none" stroke="#0e0e0e" stroke-width=".2"/>
<path d="M226.4 95.2v5.7" fill="none" stroke="#0e0e0e" stroke-width=".3"/>
<circle cx="226.4" cy="100.9" r=".57" fill="#0e0e0e"/>
<circle cx="226.4" cy="100.9" r=".57" fill="none" stroke="#0e0e0e" stroke-width=".2"/>
<circle cx="226.4" cy="95.2" r=".57" fill="#0e0e0e"/>
<circle cx="226.4" cy="95.2" r=".57" fill="none" stroke="#0e0e0e" stroke-width=".2"/>
<path d="M215 100.9h11.4v2.8" fill="none" stroke="#0e0e0e" stroke-width=".3"/>
<circle cx="226.4" cy="100.9" r=".57" fill="#0e0e0e"/>
<circle cx="226.4" cy="100.9" r=".57" fill="none" stroke="#0e0e0e" stroke-width=".2"/>
<path d="M215 140.7h11.4" fill="none" stroke="#0e0e0e" stroke-width=".3"/>
<circle cx="226.4" cy="140.7" r=".57" fill="#0e0e0e"/>
<circle cx="226.4" cy="140.7" r=".57" fill="none" stroke="#0e0e0e" stroke-width=".2"/>
<path d="M215 135h11.4" fill="none" stroke="#0e0e0e" stroke-width=".3"/>
<circle cx="226.4" cy="135" r=".57" fill="#0e0e0e"/>
<circle cx="226.4" cy="135" r=".57" fill="none" stroke="#0e0e0e" stroke-width=".2"/>
<path d="M215 129.3h11.4" fill="none" stroke="#0e0e0e" stroke-width=".3"/>
<circle cx="226.4" cy="129.3" r=".57" fill="#0e0e0e"/>
<circle cx="226.4" cy="129.3" r=".57" fill="none" stroke="#0e0e0e" stroke-width=".2"/>
<text font-size="3.6" fill="#0e0e0e" x="178" y="191.1">David Joseph</text>
<g font-size="2.6">
<text x="37.4" y="5.1">1</text>
<text x="104.7" y="5.1">2</text>
<text x="172.3" y="5.1">3</text>
<text x="239.7" y="5.1">4</text>
<text x="6.5" y="28.9">A</text>
<text x="270.9" y="28.9">A</text>
<text x="43.8" y="32.1">1</text>
<text x="106.4" y="32.1">1</text>
<text x="163.2" y="32.1">1</text>
<text x="211.6" y="32.1">1</text>
<text x="248.5" y="32.1">1</text>
<text x="43.8" y="37.8">2</text>
<text x="106.4" y="37.8">2</text>
<text x="163.2" y="37.8">2</text>
<text x="211.6" y="37.8">2</text>
<text x="248.5" y="37.8">2</text>
<text x="43.8" y="43.5">3</text>
<text x="106.4" y="43.5">3</text>
<text x="163.2" y="43.5">3</text>
<text x="211.6" y="43.5">3</text>
<text x="248.5" y="43.5">3</text>
<text x="43.8" y="49.1">4</text>
<text x="106.4" y="49.1">4</text>
<text x="163.2" y="49.1">4</text>
<text x="211.6" y="49.1">4</text>
<text x="248.5" y="49.1">4</text>
<text x="43.8" y="54.8">5</text>
<text x="106.4" y="54.8">5</text>
<text x="163.2" y="54.8">5</text>
<text x="211.6" y="54.8">5</text>
<text x="248.5" y="54.8">5</text>
<text x="43.8" y="71.9">1</text>
<text x="106.4" y="71.9">1</text>
<text x="43.8" y="77.6">2</text>
<text x="106.4" y="77.6">2</text>
<text x="163.2" y="77.6">1</text>
<text x="211.6" y="77.6">1</text>
<text x="248.5" y="77.6">1</text>
<text x="6.6" y="82.2">B</text>
<text x="43.8" y="83.3">3</text>
<text x="106.4" y="83.3">3</text>
<text x="163.2" y="83.3">2</text>
<text x="211.6" y="83.3">2</text>
<text x="248.5" y="83.3">2</text>
<text x="271.1" y="82.2">B</text>
<text x="43.8" y="88.9">4</text>
<text x="106.4" y="88.9">4</text>
<text x="163.2" y="88.9">3</text>
<text x="211.6" y="88.9">3</text>
<text x="248.5" y="88.9">3</text>
<text x="43.8" y="94.7">5</text>
<text x="106.4" y="94.7">5</text>
<text x="163.2" y="94.7">4</text>
<text x="211.6" y="94.7">4</text>
<text x="248.5" y="94.7">4</text>
<text x="163.2" y="100.3">5</text>
<text x="211.6" y="100.3">5</text>
<text x="248.5" y="100.3">5</text>
<text x="43.8" y="114.6">1</text>
<text x="106.4" y="114.6">1</text>
<text x="43.8" y="120.2">2</text>
<text x="43.8" y="125.9">3</text>
<text x="106.4" y="120.2">2</text>
<text x="106.4" y="125.9">3</text>
<text x="163.2" y="123.1">1</text>
<text x="211.6" y="123.1">1</text>
<text x="43.8" y="131.6">4</text>
<text x="106.4" y="131.6">4</text>
<text x="163.2" y="128.8">2</text>
<text x="211.6" y="128.8">2</text>
<text x="6.6" y="135.5">C</text>
<text x="43.8" y="137.3">5</text>
<text x="106.4" y="137.3">5</text>
<text x="163.2" y="134.5">3</text>
<text x="211.6" y="134.5">3</text>
<text x="271.1" y="135.5">C</text>
<text x="163.2" y="140.1">4</text>
<text x="211.6" y="140.1">4</text>
<text x="163.2" y="145.8">5</text>
<text x="211.6" y="145.8">5</text>
<text x="43.8" y="157.2">1</text>
<text x="106.4" y="157.2">1</text>
<text x="43.8" y="162.9">2</text>
<text x="106.4" y="162.9">2</text>
<text x="43.8" y="168.6">3</text>
<text x="106.4" y="168.6">3</text>
<text x="43.8" y="174.2">4</text>
<text x="43.8" y="180">5</text>
<text x="106.4" y="174.2">4</text>
<text x="106.4" y="180">5</text>
<text x="6.5" y="188.8">D</text>
<text x="170.9" y="188.5">Title</text>
<text x="271" y="188.8">D</text>
<text x="170.9" y="197">Size</text>
<text x="185.1" y="197">Number</text>
<text x="242" y="197">Revision</text>
<text x="172.3" y="201.3">A</text>
<text x="170.9" y="205.5">Date:</text>
<text x="170.9" y="208.4">File:</text>
<text x="183.7" y="208.4">C:\Altium Projects\..\SMA sheet.SchDoc</text>
<text x="183.7" y="205.5">9/14/2026</text>
<text x="227.8" y="205.5">Sheet</text>
<text x="227.9" y="208.4">Drawn By:</text>
<text x="235.5" y="205.5">of</text>
<text x="37.4" y="212.6">1</text>
<text x="104.7" y="212.6">2</text>
<text x="172.3" y="212.6">3</text>
<text x="239.7" y="212.6">4</text>
</g>
<g font-size="2.6" fill="#0e0e0e">
<text x="27.3" y="26.4">J1</text>
<text x="89.9" y="26.4">J2</text>
<text x="146.7" y="26.4">J3</text>
<text x="195.1" y="26.4">J4</text>
<text x="232" y="26.4">J5</text>
<text x="38.6" y="31.5">1</text>
<text x="101.1" y="31.5">1</text>
<text x="158" y="31.5">1</text>
<text x="206.3" y="31.5">1</text>
<text x="243.3" y="31.5">1</text>
<text x="32.2" y="37.2">MNT 1</text>
<text x="94.8" y="37.2">MNT 1</text>
<text x="151.6" y="37.2">MNT 1</text>
<text x="200" y="37.2">MNT 1</text>
<text x="236.9" y="37.2">MNT 1</text>
<text x="32" y="42.9">MNT 2</text>
<text x="94.6" y="42.9">MNT 2</text>
<text x="151.4" y="42.9">MNT 2</text>
<text x="199.8" y="42.9">MNT 2</text>
<text x="236.7" y="42.9">MNT 2</text>
<text x="32.1" y="48.6">MNT 3</text>
<text x="94.7" y="48.6">MNT 3</text>
<text x="151.6" y="48.6">MNT 3</text>
<text x="199.9" y="48.6">MNT 3</text>
<text x="236.9" y="48.6">MNT 3</text>
<text x="32" y="54.3">MNT 4</text>
<text x="94.6" y="54.3">MNT 4</text>
<text x="151.4" y="54.3">MNT 4</text>
<text x="199.8" y="54.3">MNT 4</text>
<text x="236.7" y="54.3">MNT 4</text>
<text x="27.3" y="63.4">CON-SMA-EDGE-S</text>
<text x="89.9" y="63.4">CON-SMA-EDGE-S</text>
<text x="146.7" y="63.4">CON-SMA-EDGE-S</text>
<text x="195.1" y="63.4">CON-SMA-EDGE-S</text>
<text x="232" y="63.4">CON-SMA-EDGE-S GND</text>
<text x="27.3" y="66.2">J6</text>
<text x="38.6" y="71.3">1</text>
<text x="89.9" y="66.2">J7</text>
<text x="101.1" y="71.3">1</text>
<text x="146.7" y="71.9">J8</text>
<text x="195.1" y="71.9">J9</text>
<text x="232" y="71.9">J10</text>
<text x="32.2" y="77">MNT 1</text>
<text x="94.8" y="77">MNT 1</text>
<text x="158" y="77">1</text>
<text x="206.3" y="77">1</text>
<text x="243.3" y="77">1</text>
<text x="32" y="82.7">MNT 2</text>
<text x="94.6" y="82.7">MNT 2</text>
<text x="151.6" y="82.7">MNT 1</text>
<text x="200" y="82.7">MNT 1</text>
<text x="226.9" y="79">Main Board[3C]</text>
<text x="236.9" y="82.7">MNT 1</text>
<text x="32.1" y="88.4">MNT 3</text>
<text x="94.7" y="88.4">MNT 3</text>
<text x="151.4" y="88.4">MNT 2</text>
<text x="199.8" y="88.4">MNT 2</text>
<text x="236.7" y="88.4">MNT 2</text>
<text x="32" y="94.1">MNT 4</text>
<text x="94.6" y="94.1">MNT 4</text>
<text x="151.6" y="94.1">MNT 3</text>
<text x="199.9" y="94.1">MNT 3</text>
<text x="236.9" y="94.1">MNT 3</text>
<text x="151.4" y="99.7">MNT 4</text>
<text x="199.8" y="99.7">MNT 4</text>
<text x="236.7" y="99.7">MNT 4</text>
<text x="27.3" y="103.2">CON-SMA-EDGE-S</text>
<text x="89.9" y="103.2">CON-SMA-EDGE-S</text>
<text x="27.3" y="108.8">J11</text>
<text x="38.6" y="114">1</text>
<text x="89.9" y="108.8">J12</text>
<text x="101.1" y="114">1</text>
<text x="146.7" y="108.8">CON-SMA-EDGE-S</text>
<text x="195.1" y="108.8">CON-SMA-EDGE-S</text>
<text x="232" y="108.8">CON-SMA-EDGE-S GND</text>
<text x="32.2" y="119.7">MNT 1</text>
<text x="94.8" y="119.7">MNT 1</text>
<text x="146.7" y="117.4">J13</text>
<text x="195.1" y="117.4">J14</text>
<text x="32" y="125.3">MNT 2</text>
<text x="94.6" y="125.3">MNT 2</text>
<text x="158" y="122.5">1</text>
<text x="206.3" y="122.5">1</text>
<text x="227.3" y="124.5">Main Board[3C]</text>
<text x="32.1" y="131">MNT 3</text>
<text x="94.7" y="131">MNT 3</text>
<text x="151.6" y="128.2">MNT 1</text>
<text x="200" y="128.2">MNT 1</text>
<text x="32" y="136.7">MNT 4</text>
<text x="94.6" y="136.7">MNT 4</text>
<text x="151.4" y="133.9">MNT 2</text>
<text x="199.8" y="133.9">MNT 2</text>
<text x="151.6" y="139.6">MNT 3</text>
<text x="199.9" y="139.6">MNT 3</text>
<text x="27.3" y="145.8">CON-SMA-EDGE-S</text>
<text x="89.9" y="145.8">CON-SMA-EDGE-S</text>
<text x="151.4" y="145.2">MNT 4</text>
<text x="199.8" y="145.2">MNT 4</text>
<text x="27.3" y="151.5">J15</text>
<text x="89.9" y="151.5">J16</text>
<text x="146.7" y="154.3">CON-SMA-EDGE-S</text>
<text x="195.1" y="154.3">CON-SMA-EDGE-S</text>
<text x="38.6" y="156.6">1</text>
<text x="101.1" y="156.6">1</text>
<text x="32" y="168">MNT 2</text>
<text x="32.2" y="162.3">MNT 1</text>
<text x="94.6" y="168">MNT 2</text>
<text x="94.8" y="162.3">MNT 1</text>
<text x="32.1" y="173.7">MNT 3</text>
<text x="94.7" y="173.7">MNT 3</text>
<text x="32" y="179.4">MNT 4</text>
<text x="94.6" y="179.4">MNT 4</text>
<text x="27.3" y="188.5">CON-SMA-EDGE-S</text>
<text x="89.9" y="188.5">CON-SMA-EDGE-S</text>
</g>
<g font-size="2.6" fill="#4c4c4c">
<text x="51.2" y="33.5">RX0_PMain Board[1C]</text>
<text x="113.7" y="33.5">RX2_P Main Board[1C]</text>
<text x="170.6" y="33.5">TX0_N Main Board[3B]</text>
<text x="218.9" y="33.5">TX1_N Main Board[3B]</text>
<text x="255.9" y="33.5">TX3_P Main Board[3C]</text>
<text x="51.2" y="73.3">RX0_N Main Board[1C]</text>
<text x="113.7" y="73.3">RX2_N Main Board[1C]</text>
<text x="170.6" y="79">TX0_P Main Board[3B]</text>
<text x="218.9" y="79">TX2_P</text>
<text x="255.9" y="79">TX3_N Main Board[3C</text>
<text x="51.2" y="116">RX1_PMain Board[1C]</text>
<text x="113.7" y="116">RX3_P Main Board[1C]</text>
<text x="170.6" y="124.5">TX1_P Main Board[3B]</text>
<text x="218.9" y="124.5">TX2_N</text>
<text x="51.2" y="158.6">RX1_N Main Board[1C]</text>
<text x="113.7" y="158.6">RX3_N Main Board[1C]</text>
</g>
<g font-size="2.6" fill="#262626">
<text x="178.1" y="154.3">GND</text>
<text x="223.6" y="154.3">GND</text>
<text x="58.7" y="194.1">GND</text>
<text x="121.2" y="194.1">GND</text>
</g>
</svg>
